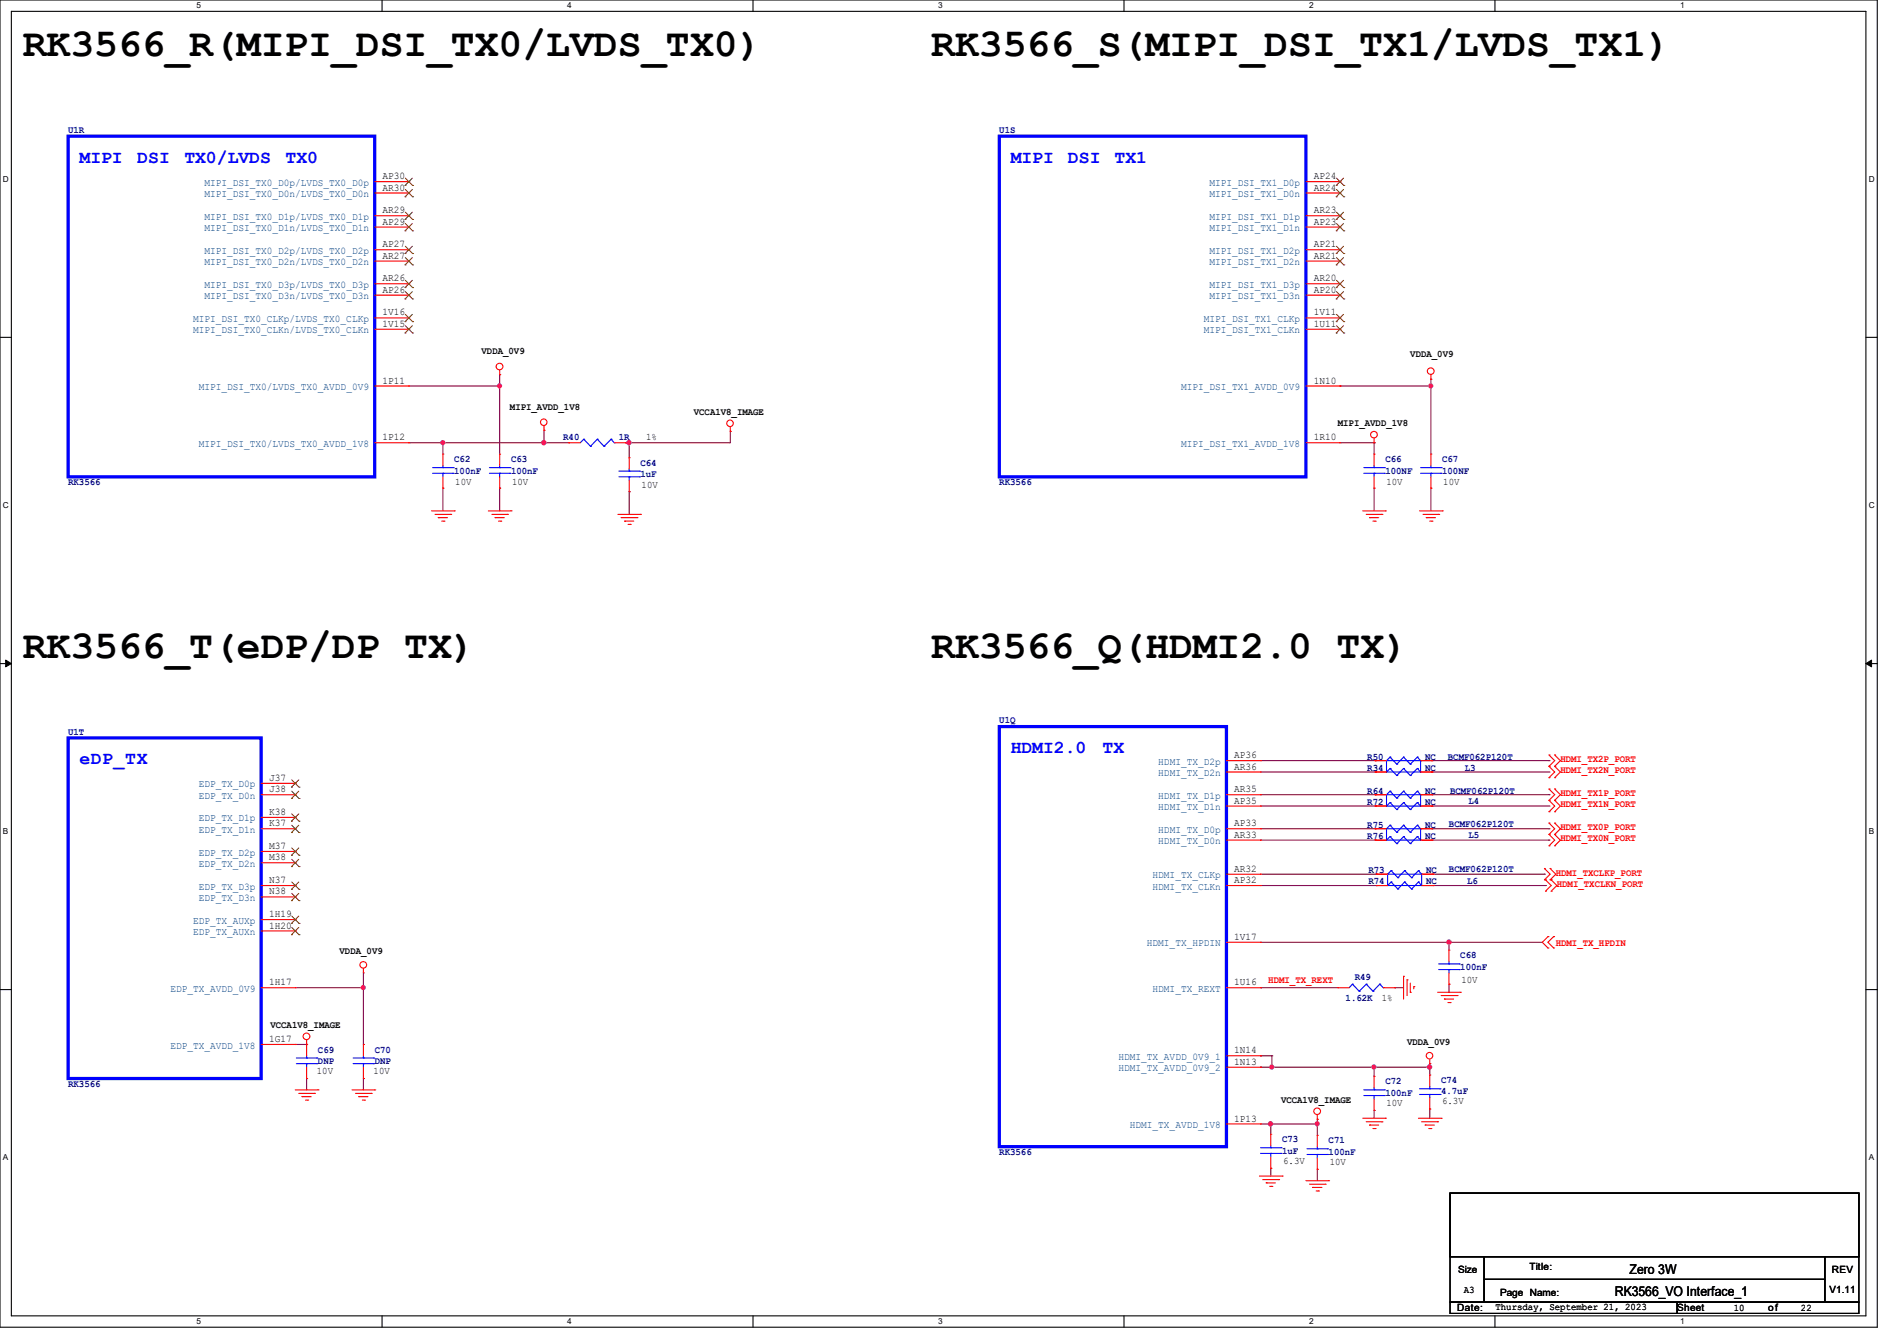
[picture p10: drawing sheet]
<svg xmlns="http://www.w3.org/2000/svg" width="297mm" height="210mm" viewBox="0 0 297 210" stroke-linecap="round" stroke-linejoin="round" font-family="sans-serif">
<path d="M0 0h293.9v207.9h-293.9zM1.8 1.8h290.3v204.3h-290.3z" fill="none" stroke="#000" stroke-width=".17"/>
<g fill="#fff">
<path d="M30.8 .2h.7v1.4h-.7z"/>
<path d="M30.8 206.2h.7v1.4h-.7z"/>
</g>
<path d="M59.8 0v1.8M59.8 206.1v1.8" fill="none" stroke="#000" stroke-width=".17"/>
<g fill="#fff">
<path d="M88.8 .2h.7v1.4h-.7z"/>
<path d="M88.8 206.2h.7v1.4h-.7z"/>
</g>
<path d="M117.9 0v1.8M117.9 206.1v1.8" fill="none" stroke="#000" stroke-width=".17"/>
<g fill="#fff">
<path d="M146.9 .2h.7v1.4h-.7z"/>
<path d="M146.9 206.2h.7v1.4h-.7z"/>
</g>
<path d="M176 0v1.8M176 206.1v1.8" fill="none" stroke="#000" stroke-width=".17"/>
<g fill="#fff">
<path d="M205 .2h.7v1.4h-.7z"/>
<path d="M205 206.2h.7v1.4h-.7z"/>
</g>
<path d="M234.1 0v1.8M234.1 206.1v1.8" fill="none" stroke="#000" stroke-width=".17"/>
<g fill="#fff">
<path d="M263.1 .2h.6v1.4h-.6z"/>
<path d="M263.1 206.2h.6v1.4h-.6z"/>
<path d="M.5 27.3h.9v1.4h-.9z"/>
<path d="M292.6 27.3h.9v1.4h-.9z"/>
<path d="M.5 78.4h.9v1.4h-.9z"/>
<path d="M292.6 78.4h.9v1.4h-.9z"/>
</g>
<path d="M0 52.8h1.8M292.1 52.8h1.8" fill="none" stroke="#000" stroke-width=".17"/>
<g fill="#fff">
<path d="M.5 129.5h.8v1.4h-.8z"/>
<path d="M292.6 129.5h.8v1.4h-.8z"/>
</g>
<path d="M0 103.9h1.8M292.1 103.9h1.8" fill="none" stroke="#000" stroke-width=".17"/>
<path d="M.9 103.4l.9 .5-.9 .5zM292.1 103.9l.9-.5v1z" fill="#000" stroke="#000" stroke-width=".16"/>
<g fill="#fff">
<path d="M.5 180.5h.8v1.4h-.8z"/>
<path d="M292.6 180.5h.8v1.4h-.8z"/>
</g>
<path d="M0 155h1.8M292.1 155h1.8M227 186.9h64v9.9h-64zM227 196.8h5.4v7.1h-5.4zM232.4 196.8h53.3v3.6h-53.3zM285.7 196.8h5.3v7.1h-5.3zM227 203.9h35.6v1.8h-35.6zM232.4 200.4h53.3v3.5h-53.3zM262.6 203.9h28.4v1.8h-28.4z" fill="none" stroke="#000" stroke-width=".17"/>
<g fill="none" stroke="#800040" stroke-width=".17">
<path d="M78.2 58.7h.1M78.2 58.7v12.4M224 59.4h.1M224 59.4v11.7M64 69.3h25.1M64 60.5h14.2M69.3 69.3h.1M69.3 76.5h.1M69.3 69.3v1.8M69.3 76.5v3.5M78.2 60.5h.1M78.2 76.5h.1"/>
<path d="M78.2 76.5v3.5M85.2 69.3h.1M85.2 67.4h.1M85.2 67.4v1.9M98 69.3h.1M98.5 77h.1M98.5 69.3h.1M98.5 69.3v2.4M98.5 77v3.6M114.3 67.6h.1M114.3 67.6v1.7h-16.3M209.8 60.5h.1"/>
<path d="M209.8 69.3h5.3M209.8 60.5h14.2M215.1 69.3h.1M215.1 76.5h.1M215.1 69.3v1.8M215.1 76.5v3.5M224 76.5h.1M224 60.5h.1M224 76.5v3.5M197.4 119.1h17.9M215.3 119.1h.1M224.2 119.1h18.3"/>
<path d="M242.5 119.1h.1M197.4 120.9h17.9M197.4 124.5h17.9M197.4 126.2h17.9M197.4 129.8h17.9M197.4 136.9h18.1M197.4 131.6h17.9M197.4 138.7h18.1M215.3 120.9h.1M215.3 124.5h.1M215.3 126.2h.1M215.3 129.8h.1"/>
<path d="M215.3 131.6h.1M215.5 136.9h.1M215.5 138.7h.1M224.2 120.9h18.3M224.2 124.5h18.3M224.2 126.2h18.3M224.2 129.8h18.3M224.2 131.6h18.3M224.4 136.9h17.4M224.4 138.7h17.6M241.8 136.9h.1M242 138.7h.1"/>
<path d="M242.5 120.9h.1M242.5 126.2h.1M242.5 124.5h.1M242.5 131.6h.1M242.5 129.8h.1M46.2 154.7h10.7M56.9 154.7h.1M56.9 152.4v11.2M197.4 154.7h.1M197.4 147.6h44.1M197.4 154.7h12.1M218.4 154.7h.1"/>
<path d="M218.4 154.7h1.4M226.9 147.6h.1M226.9 154.1h.1M226.9 147.6v1.2M226.9 154.1v1.3M46.2 163.6h1.8M48 168.9h.1M48 163.6h.1M48 168.9v1.8M56.9 168.9h.1M56.9 163.6h.1M56.9 168.9v1.8"/>
<path d="M197.4 165.4h.1M197.4 167.1h.1M197.4 165.4h1.7M197.4 167.1h26.5M197.4 176h8.8M199 176h.1M199 176v1.6M199.1 165.4h.1M199.1 167.1h.1M199.1 165.4v1.7M206.2 176h.1M206.2 175.3h.1"/>
<path d="M206.2 175.3v2.5M215.1 167.1h.1M215.1 173.9h.1M215.1 167.1v1.5M215.1 173.9v1.2M223.9 166.6h.1M223.9 167.1h.1M223.9 173.7h.1M223.9 166.6v1.8M223.9 173.7v1.4M199 183h.1M199 183v1.2"/>
<path d="M206.2 183.1h.1M206.2 183.1v1.8"/>
</g>
<g fill="#f0f" stroke="#f0f" stroke-width=".17">
<circle cx="78.2" cy="60.4" r=".32"/>
<circle cx="69.3" cy="69.3" r=".32"/>
<circle cx="85.1" cy="69.3" r=".34"/>
<circle cx="199.1" cy="167.1" r=".32"/>
<circle cx="206.2" cy="176" r=".32"/>
<circle cx="198.9" cy="176" r=".34"/>
<circle cx="215.1" cy="167.1" r=".32"/>
<circle cx="223.8" cy="167.1" r=".34"/>
<circle cx="226.9" cy="147.6" r=".34"/>
<circle cx="224" cy="60.4" r=".32"/>
<circle cx="98.5" cy="69.3" r=".34"/>
<circle cx="56.9" cy="154.7" r=".32"/>
</g>
<g fill="none" stroke="#f00" stroke-width=".17">
<path d="M58.7 28.4h5.3M58.7 30.2h5.3M58.7 33.8h5.3M58.7 35.6h5.3M58.7 39.1h5.3M64 28.4h.1M64 30.2h.1M64 33.8h.1M64 35.6h.1M64 39.1h.1M204.5 28.4h5.3M204.5 30.2h5.3"/>
<path d="M204.5 33.8h5.3M204.5 35.6h5.3M204.5 39.1h5.3M209.8 28.4h.1M209.8 30.2h.1M209.8 33.8h.1M209.8 35.6h.1M209.8 39.1h.1M58.7 40.9h5.3M58.7 44.4h5.3M58.7 46.2h5.3M58.7 49.8h5.3"/>
<path d="M58.7 51.6h5.3M64 40.9h.1M64 44.4h.1M64 46.2h.1M64 49.8h.1M64 51.6h.1M78.2 58.7h.1M78.2 58v.7M204.5 40.9h5.3M204.5 44.4h5.3M204.5 46.2h5.3M204.5 49.8h5.3"/>
<path d="M204.5 51.6h5.3M209.8 40.9h.1M209.8 44.4h.1M209.8 46.2h.1M209.8 49.8h.1M209.8 51.6h.1M224 59.4h.1M224 58.7v.7M58.7 60.5h5.3M58.7 69.3h5.3M64 60.5h.1M64 69.3h.1"/>
<path d="M69.3 71.1h.1M69.3 76.5h.1M69.3 71.1v1.8M69.3 74.7v1.8M78.2 71.1h.1M78.2 76.5h.1M78.2 71.1v1.8M78.2 74.7v1.8M85.2 67.4h.1M85.2 66.7v.7M89.1 69.3h.1M89.1 69.3h1.7"/>
<path d="M96.2 69.3h1.8M98 69.3h.1M98.5 71.7h.1M98.5 77h.1M98.5 71.7v1.7M98.5 75.2v1.8M114.3 67.6h.1M114.3 66.8v.8M204.5 60.5h5.3M204.5 69.3h5.3M209.8 60.5h.1M209.8 69.3h.1"/>
<path d="M215.1 69.3h.1M215.1 71.1h.1M215.1 76.5h.1M215.1 68.6v.7M215.1 71.1v1.8M215.1 74.7v1.8M224 71.1h.1M224 76.5h.1M224 71.1v1.8M224 74.7v1.8M67.6 80h3.5M68.1 80.6h2.5"/>
<path d="M68.6 81.1h.1M68.6 81.1h1.5M69.2 81.6h.3M69.5 81.6h.1M70.6 80.6h.1M71.1 80h.1M76.5 80h3.5M77 80.6h2.5M77.5 81.1h.1M77.5 81.1h1.5M78.1 81.6h.3M78.4 81.6h.1"/>
<path d="M79.5 80.6h.1M80 80h.1M96.7 80.6h3.6M97.2 81.1h2.5M97.8 81.6h.1M97.8 81.6h1.4M98.3 82.1h.4M98.7 82.1h.1M99.7 81.1h.1M100.3 80.6h.1M213.4 80h3.5M213.9 80.6h2.5"/>
<path d="M214.4 81.1h.1M214.4 81.1h1.5M215 81.6h.3M215.3 81.6h.1M216.4 80.6h.1M216.9 80h.1M222.2 80h3.6M222.8 80.6h2.5M223.3 81.1h.1M223.3 81.1h1.4M223.9 81.6h.3M224.2 81.6h.1"/>
<path d="M225.3 80.6h.1M225.8 80h.1M192 119.1h5.4M197.4 119.1h.1M215.3 119.1h.1M215.3 119.1h1.8M222.4 119.1h1.8M224.2 119.1h.1M242.5 118.2h.1M242.5 118.2l.9 .9-.9 .9M243.4 118.2h.1M243.4 118.2l.9 .9-.9 .9"/>
<path d="M40.9 124.5h5.3M40.9 129.8h5.3M40.9 138.7h5.3M40.9 122.7h5.3M40.9 128h5.3M40.9 133.3h5.3M40.9 135.1h5.3M46.2 122.7h.1M46.2 124.5h.1M46.2 128h.1M46.2 129.8h.1M46.2 133.3h.1"/>
<path d="M46.2 135.1h.1M46.2 138.7h.1M192 120.9h5.4M192 124.5h5.4M192 129.8h5.4M192 126.2h5.4M192 131.6h5.4M192 136.9h5.4M192 138.7h5.4M197.4 120.9h.1M197.4 124.5h.1M197.4 126.2h.1"/>
<path d="M197.4 129.8h.1M197.4 131.6h.1M197.4 136.9h.1M197.4 138.7h.1M215.3 120.9h.1M215.3 124.5h.1M215.3 129.8h.1M215.3 131.6h.1M215.3 126.2h.1M215.3 120.9h1.8M215.3 124.5h1.8M215.3 129.8h1.8"/>
<path d="M215.3 126.2h1.8M215.3 131.6h1.8M215.5 138.7h.1M215.5 136.9h.1M215.5 136.9h1.8M215.5 138.7h1.8M222.4 120.9h1.8M222.4 124.5h1.8M222.4 129.8h1.8M222.4 126.2h1.8M222.4 131.6h1.8M222.6 136.9h1.8"/>
<path d="M222.6 138.7h1.8M224.2 120.9h.1M224.2 124.5h.1M224.2 129.8h.1M224.2 131.6h.1M224.2 126.2h.1M224.4 136.9h.1M224.4 138.7h.1M241.8 137.8h.1M241.8 136h.1M241.8 136l.9 .9-.9 .9M242 139.6h.1"/>
<path d="M242 137.8h.1M242 137.8l.9 .9-.9 .9M242.5 121.8h.1M242.5 120h.1M242.5 127.1h.1M242.5 125.3h.1M242.5 123.6h.1M242.5 132.5h.1M242.5 130.7h.1M242.5 128.9h.1M242.5 120l.9 .9-.9 .9M242.5 125.3l.9 .9-.9 .9"/>
<path d="M242.5 123.6l.9 .9-.9 .8M242.5 130.7l.9 .9-.9 .9M242.5 128.9l.9 .9-.9 .9M242.7 137.8h.1M242.7 136h.1M242.7 136l.9 .9-.9 .9M242.9 139.6h.1M242.9 137.8h.1M242.9 137.8l.9 .9-.9 .9M243.4 121.8h.1M243.4 120h.1M243.4 127.1h.1"/>
<path d="M243.4 125.3h.1M243.4 123.6h.1M243.4 132.5h.1M243.4 130.7h.1M243.4 128.9h.1M243.4 120l.9 .9-.9 .9M243.4 125.3l.9 .9-.9 .9M243.4 123.6l.9 .9-.9 .8M243.4 130.7l.9 .9-.9 .9M243.4 128.9l.9 .9-.9 .9M40.9 154.7h5.3M40.9 140.5h5.3"/>
<path d="M40.9 144h5.3M40.9 145.8h5.3M46.2 140.5h.1M46.2 144h.1M46.2 145.8h.1M46.2 154.7h.1M56.9 152.4h.1M56.9 151.7v.7M192 147.6h5.4M192 154.7h5.4M197.4 147.6h.1M197.4 154.7h.1"/>
<path d="M209.5 154.7h.1M209.5 154.7h1.7M216.6 154.7h1.8M218.4 154.7h.1M219.8 152.9h.1M219.8 152.9v3.6M220.3 153.5h.1M220.3 153.5v2.4M220.8 155.4h.1M220.8 154v1.4M221.4 154.5h.1M221.4 154.5v.4"/>
<path d="M225.1 155.4h3.5M225.6 155.9h2.5M226.1 156.5h.1M226.1 156.5h1.5M226.7 157h.3M226.9 148.8h.1M226.9 154.1h.1M226.9 148.8v1.8M226.9 152.4v1.7M227 157h.1M228.1 155.9h.1M228.6 155.4h.1"/>
<path d="M242.4 146.7h.1M242.4 148.5h.1M242.4 146.7l-.9 .9 .9 .9M243.2 148.5h.1M243.2 146.7h.1M243.2 146.7l-.8 .9 .8 .9M40.9 163.6h5.3M46.2 163.6h.1M46.2 170.7h3.6M46.8 171.2h2.4M47.3 171.7h.1M47.3 171.7h1.4"/>
<path d="M47.8 172.3h.4M48 163.6h.1M48 168.9h.1M48 162.9v2.5M48 167.1v1.8M48.2 172.3h.1M49.2 171.2h.1M49.8 170.7h.1M55.1 170.7h3.6M55.7 171.2h2.4M56.2 171.7h.1M56.2 171.7h1.4"/>
<path d="M56.7 172.3h.4M56.9 163.6h.1M56.9 168.9h.1M56.9 163.6v1.8M56.9 167.1v1.8M57.1 172.3h.1M58.1 171.2h.1M58.7 170.7h.1M192 165.4h5.4M192 167.1h5.4M192 176h5.4M197.4 165.4h.1"/>
<path d="M197.4 167.1h.1M197.4 176h.1M199 177.6h.1M199 177.6v1.8M206.2 175.3h.1M206.2 177.8h.1M206.2 174.6v.7M206.2 177.8v1.8M213.4 175.1h3.5M213.9 175.7h2.5M214.4 176.2h.1M214.4 176.2h1.5"/>
<path d="M215 176.7h.3M215.1 168.6h.1M215.1 173.9h.1M215.1 168.6v1.7M215.1 172.1v1.8M215.3 176.7h.1M216.4 175.7h.1M216.9 175.1h.1M222.1 175.1h3.5M222.6 175.7h2.5M223.1 176.2h.1M223.1 176.2h1.5"/>
<path d="M223.7 176.7h.3M223.9 166.6h.1M223.9 168.4h.1M223.9 173.7h.1M223.9 165.9v.7M223.9 168.4v1.7M223.9 171.9v1.8M224 176.7h.1M225.1 175.7h.1M225.6 175.1h.1M197.2 184.2h3.5M197.7 184.7h2.5"/>
<path d="M198.2 185.3h.1M198.2 185.3h1.5M198.8 185.8h.3M199 183h.1M199 181.2v1.8M199.1 185.8h.1M200.2 184.7h.1M200.7 184.2h.1M204.5 184.9h3.5M205 185.5h2.5M205.5 186h.1M205.5 186h1.5"/>
<path d="M206.1 186.5h.3M206.2 183.1h.1M206.2 181.4v1.7M206.4 186.5h.1M207.5 185.5h.1M208 184.9h.1"/>
<circle cx="78.2" cy="57.4" r=".52"/>
<circle cx="224" cy="58.1" r=".52"/>
<circle cx="85.1" cy="66.1" r=".51"/>
<circle cx="114.3" cy="66.3" r=".51"/>
<circle cx="215.1" cy="68.1" r=".52"/>
<circle cx="56.9" cy="151.1" r=".52"/>
<circle cx="48" cy="162.3" r=".52"/>
<circle cx="206.2" cy="174" r=".52"/>
<circle cx="223.8" cy="165.3" r=".51"/>
</g>
<g fill="none" stroke="#00f" stroke-width=".17">
<path d="M67.7 74.1h3.3M67.7 73.2h3.3M69.3 73.2h.1M69.3 74.1h.1M69.3 72.9v.3M69.3 74.1v.6M71 74.1h.1M71 73.2h.1M76.6 74.1h3.2M76.6 73.2h3.2M78.2 73.2h.1M78.2 74.1h.1"/>
<path d="M78.2 72.9v.3M78.2 74.1v.6M79.8 74.1h.1M79.8 73.2h.1M91.4 68.8h.1M91.4 68.8l-.6 .5M91.4 68.8l1.1 1.1M92.5 69.9h.1M93.5 68.8h.1M93.5 68.8l-1 1.1M93.5 68.8l1.1 1.1M94.6 69.9h.1"/>
<path d="M95.7 68.8h.1M95.7 68.8l-1.1 1.1M95.7 68.8l.5 .5M96.2 69.3h.1M96.9 74.7h3.2M96.9 73.8h3.2M98.5 73.8h.1M98.5 74.7h.1M98.5 73.4v.4M98.5 74.7v.5M100.1 74.7h.1M100.1 73.8h.1"/>
<path d="M213.5 74.1h3.2M213.5 73.2h3.2M215.1 73.2h.1M215.1 74.1h.1M215.1 72.9v.3M215.1 74.1v.6M216.7 74.1h.1M216.7 73.2h.1M222.4 74.1h3.2M222.4 73.2h3.2M224 73.2h.1M224 74.1h.1"/>
<path d="M224 72.9v.3M224 74.1v.6M225.6 74.1h.1M225.6 73.2h.1M217.1 119.1h5.3v1.8h-5.3zM217.6 118.6h.1M217.6 118.6l-.5 .5M217.6 118.6l1.1 1.1M218.7 119.7h.1M219.8 118.6h.1M219.8 118.6l-1.1 1.1M219.8 118.6l1 1.1"/>
<path d="M220.8 119.7h.1M221.9 118.6h.1M221.9 118.6l-1.1 1.1M221.9 118.6l.5 .5M222.4 119.1h.1M217.1 129.8h5.3v1.8h-5.3zM217.1 124.5h5.3v1.7h-5.3zM217.3 136.9h5.3v1.8h-5.3zM217.6 120.4h.1M217.6 123.9h.1M217.6 129.2h.1M217.6 125.7h.1"/>
<path d="M217.6 131h.1M217.6 120.4l-.5 .5M217.6 120.4l1.1 1.1M217.6 123.9l-.5 .6M217.6 123.9l1.1 1.1M217.6 129.2l-.5 .6M217.6 129.2l1.1 1.1M217.6 125.7l-.5 .5M217.6 125.7l1.1 1.1M217.6 131l-.5 .6M217.6 131l1.1 1.1M217.8 136.4h.1"/>
<path d="M217.8 138.1h.1M217.8 136.4l-.5 .5M217.8 136.4l1.1 1.1M217.8 138.1l-.5 .6M217.8 138.1l1.1 1.1M218.7 121.5h.1M218.7 125h.1M218.7 130.3h.1M218.7 126.8h.1M218.7 132.1h.1M218.9 137.5h.1M218.9 139.2h.1"/>
<path d="M219.8 120.4h.1M219.8 123.9h.1M219.8 129.2h.1M219.8 125.7h.1M219.8 131h.1M219.8 120.4l-1.1 1.1M219.8 120.4l1 1.1M219.8 123.9l-1.1 1.1M219.8 123.9l1 1.1M219.8 129.2l-1.1 1.1M219.8 129.2l1 1.1M219.8 125.7l-1.1 1.1"/>
<path d="M219.8 125.7l1 1.1M219.8 131l-1.1 1.1M219.8 131l1 1.1M219.9 136.4h.1M219.9 138.1h.1M219.9 136.4l-1 1.1M219.9 136.4l1.1 1.1M219.9 138.1l-1 1.1M219.9 138.1l1.1 1.1M220.8 121.5h.1M220.8 125h.1M220.8 130.3h.1"/>
<path d="M220.8 126.8h.1M220.8 132.1h.1M221 137.5h.1M221 139.2h.1M221.9 120.4h.1M221.9 123.9h.1M221.9 129.2h.1M221.9 125.7h.1M221.9 131h.1M221.9 120.4l-1.1 1.1M221.9 120.4l.5 .5M221.9 123.9l-1.1 1.1"/>
<path d="M221.9 123.9l.5 .6M221.9 129.2l-1.1 1.1M221.9 129.2l.5 .6M221.9 125.7l-1.1 1.1M221.9 125.7l.5 .5M221.9 131l-1.1 1.1M221.9 131l.5 .6M222.1 136.4h.1M222.1 138.1h.1M222.1 136.4l-1.1 1.1M222.1 136.4l.5 .5M222.1 138.1l-1.1 1.1"/>
<path d="M222.1 138.1l.5 .6M222.4 120.9h.1M222.4 124.5h.1M222.4 129.8h.1M222.4 126.2h.1M222.4 131.6h.1M222.6 136.9h.1M222.6 138.7h.1M211.8 154.1h.1M211.8 154.1l-.6 .6M211.8 154.1l1 1.1M212.8 155.2h.1"/>
<path d="M213.9 154.1h.1M213.9 154.1l-1.1 1.1M213.9 154.1l1.1 1.1M215 155.2h.1M216 154.1h.1M216 154.1l-1 1.1M216 154.1l.6 .6M216.6 154.7h.1M225.3 151.8h3.2M225.3 151h3.2M226.9 151h.1M226.9 151.8h.1"/>
<path d="M226.9 150.6v.4M226.9 151.8v.6M228.5 151.8h.1M228.5 151h.1M46.4 166.6h3.2M46.4 165.7h3.2M48 165.7h.1M48 166.6h.1M48 165.4v.3M48 166.6v.5M49.6 166.6h.1M49.6 165.7h.1"/>
<path d="M55.3 166.6h3.2M55.3 165.7h3.2M56.9 165.7h.1M56.9 166.6h.1M56.9 165.4v.3M56.9 166.6v.5M58.5 166.6h.1M58.5 165.7h.1M197.4 179.7h3.2M199 179.7h.1M199 179.4v.3M200.6 179.7h.1"/>
<path d="M204.6 179.9h3.3M206.2 179.9h.1M206.2 179.6v.3M207.9 179.9h.1M213.5 171.6h3.2M213.5 170.7h3.2M215.1 170.7h.1M215.1 171.6h.1M215.1 170.3v.4M215.1 171.6v.5M216.7 171.6h.1M216.7 170.7h.1"/>
<path d="M222.2 171.4h3.3M222.2 170.5h3.3M223.9 170.5h.1M223.9 171.4h.1M223.9 170.1v.4M223.9 171.4v.5M225.5 171.4h.1M225.5 170.5h.1M197.4 180.6h3.2M199 180.6h.1M199 180.6v.6M200.6 180.6h.1"/>
<path d="M204.6 180.8h3.3M206.2 180.8h.1M206.2 180.8v.6M207.9 180.8h.1"/>
</g>
<path d="M10.7 21.3h48v53.4h-48zM156.5 21.3h48v53.4h-48zM10.7 115.6h30.2v53.3h-30.2zM156.5 113.8h35.5v65.8h-35.5z" fill="none" stroke="#00f" stroke-width=".51"/>
<g fill="none" stroke="#804000" stroke-width=".16">
<path d="M63.4 29h.1M63.4 30.8h.1M63.4 34.4h.1M63.4 36.2h.1M63.4 39.7h.1M63.5 27.9l1.1 1.1M63.5 29.7l1.1 1.1M63.5 33.2l1.1 1.2M63.5 35l1.1 1.2M63.5 38.6l1.1 1.1M64.6 27.9l-1.2 1.1M64.6 29.7l-1.2 1.1"/>
<path d="M64.6 33.2l-1.2 1.2M64.6 35l-1.2 1.2M64.6 38.6l-1.2 1.1M64.6 29h.1M64.6 30.8h.1M64.6 34.4h.1M64.6 36.2h.1M64.6 39.7h.1M209.2 29h.1M209.2 30.8h.1M209.2 34.4h.1M209.2 36.2h.1"/>
<path d="M209.2 39.7h.1M209.3 27.9l1.1 1.1M209.3 29.7l1.1 1.1M209.3 33.2l1.1 1.2M209.3 35l1.1 1.2M209.3 38.6l1.1 1.1M210.4 27.9l-1.2 1.1M210.4 29.7l-1.2 1.1M210.4 33.2l-1.2 1.2M210.4 35l-1.2 1.2M210.4 38.6l-1.2 1.1M210.4 29h.1"/>
<path d="M210.4 30.8h.1M210.4 34.4h.1M210.4 36.2h.1M210.4 39.7h.1M63.4 41.5h.1M63.4 45h.1M63.4 46.8h.1M63.4 50.4h.1M63.4 52.2h.1M63.5 40.3l1.1 1.2M63.5 43.9l1.1 1.1M63.5 45.7l1.1 1.1"/>
<path d="M63.5 49.2l1.1 1.2M63.5 51l1.1 1.2M64.6 40.3l-1.2 1.2M64.6 43.9l-1.2 1.1M64.6 45.7l-1.2 1.1M64.6 49.2l-1.2 1.2M64.6 51l-1.2 1.2M64.6 41.5h.1M64.6 45h.1M64.6 46.8h.1M64.6 50.4h.1M64.6 52.2h.1"/>
<path d="M209.2 41.5h.1M209.2 45h.1M209.2 46.8h.1M209.2 50.4h.1M209.2 52.2h.1M209.3 40.3l1.1 1.2M209.3 43.9l1.1 1.1M209.3 45.7l1.1 1.1M209.3 49.2l1.1 1.2M209.3 51l1.1 1.2M210.4 40.3l-1.2 1.2M210.4 43.9l-1.2 1.1"/>
<path d="M210.4 45.7l-1.2 1.1M210.4 49.2l-1.2 1.2M210.4 51l-1.2 1.2M210.4 41.5h.1M210.4 45h.1M210.4 46.8h.1M210.4 50.4h.1M210.4 52.2h.1M45.6 123.3h.1M45.6 125.1h.1M45.6 128.6h.1M45.6 130.4h.1"/>
<path d="M45.6 133.9h.1M45.6 135.7h.1M45.6 139.3h.1M45.7 122.1l1.1 1.2M45.7 123.9l1.1 1.2M45.7 127.5l1.1 1.1M45.7 129.2l1.1 1.2M45.7 132.8l1.1 1.1M45.7 134.6l1.1 1.1M45.7 138.1l1.1 1.2M45.7 139.9l1.1 1.2M46.8 122.1l-1.2 1.2"/>
<path d="M46.8 123.9l-1.2 1.2M46.8 127.5l-1.2 1.1M46.8 129.2l-1.2 1.2M46.8 132.8l-1.2 1.1M46.8 134.6l-1.2 1.1M46.8 138.1l-1.2 1.2M46.8 139.9l-1.2 1.2M46.8 123.3h.1M46.8 125.1h.1M46.8 128.6h.1M46.8 130.4h.1M46.8 133.9h.1"/>
<path d="M46.8 135.7h.1M46.8 139.3h.1M45.6 141.1h.1M45.6 144.6h.1M45.6 146.4h.1M45.7 143.5l1.1 1.1M45.7 145.2l1.1 1.2M46.8 143.5l-1.2 1.1M46.8 145.2l-1.2 1.2M46.8 141.1h.1M46.8 144.6h.1M46.8 146.4h.1"/>
</g>
<g font-size="6.2">
<text x="3.6" y="8.8">RK3566_R(MIPI_DSI_TX0/LVDS_TX0)</text>
<text x="145.8" y="8.8">RK3566_S(MIPI_DSI_TX1/LVDS_TX1)</text>
<text x="3.6" y="103">RK3566_T(eDP/DP TX)</text>
<text x="145.8" y="103">RK3566_Q(HDMI2.0 TX)</text>
</g>
<g font-size="2.8" fill="#00f">
<text x="12.4" y="25.5">MIPI</text>
<text x="21.5" y="25.5">DSI</text>
<text x="28.9" y="25.5">TX0/LVDS</text>
<text x="44.7" y="25.5">TX0</text>
<text x="158.2" y="25.5">MIPI</text>
<text x="167.2" y="25.5">DSI</text>
<text x="174.5" y="25.5">TX1</text>
<text x="12.4" y="119.7">eDP_TX</text>
<text x="158.2" y="117.9">HDMI2.0</text>
<text x="172.6" y="117.9">TX</text>
</g>
<g font-size="2.1">
<text x="252.8" y="203">RK3566_VO Interface_1</text>
<text x="255.1" y="199.5">Zero 3W</text>
</g>
<g font-size="1.6" fill="#000080">
<text x="10.7" y="20.8">U1R</text>
<text x="156.5" y="20.8">U1S</text>
<text x="88.2" y="68.8">R40</text>
<text x="96.9" y="68.8">1R</text>
<text x="10.7" y="75.9">RK3566</text>
<text x="71.1" y="72.4">C62</text>
<text x="71.1" y="74.2">100nF</text>
<text x="80" y="72.4">C63</text>
<text x="80" y="74.2">100nF</text>
<text x="100.3" y="72.9">C64</text>
<text x="100.3" y="74.7">1uF</text>
<text x="156.5" y="75.9">RK3566</text>
<text x="216.9" y="72.4">C66</text>
<text x="216.9" y="74.2">100NF</text>
<text x="225.8" y="72.4">C67</text>
<text x="225.8" y="74.2">100NF</text>
<text x="156.5" y="113.3">U1Q</text>
<text x="10.7" y="115.1">U1T</text>
<text x="214.1" y="119">R50</text>
<text x="223.1" y="119">NC</text>
<text x="226.7" y="119">BCMF062P120T</text>
<text x="214.1" y="120.7">R34</text>
<text x="214.1" y="124.3">R64</text>
<text x="223.1" y="120.7">NC</text>
<text x="223.1" y="124.3">NC</text>
<text x="227" y="124.3">BCMF062P120T</text>
<text x="229.4" y="120.7">L3</text>
<text x="229.9" y="125.9">L4</text>
<text x="214.1" y="129.6">R75</text>
<text x="214.1" y="126.1">R72</text>
<text x="214.1" y="131.4">R76</text>
<text x="223.1" y="129.6">NC</text>
<text x="223.1" y="126.1">NC</text>
<text x="223.1" y="131.4">NC</text>
<text x="226.9" y="129.5">BCMF062P120T</text>
<text x="229.9" y="131.2">L5</text>
<text x="214.2" y="136.7">R73</text>
<text x="223.3" y="136.7">NC</text>
<text x="226.9" y="136.6">BCMF062P120T</text>
<text x="214.2" y="138.5">R74</text>
<text x="223.3" y="138.5">NC</text>
<text x="229.7" y="138.5">L6</text>
<text x="212.1" y="153.5">R49</text>
<text x="228.6" y="150.1">C68</text>
<text x="228.6" y="151.8">100nF</text>
<text x="210.7" y="156.8">1.62K</text>
<text x="49.8" y="164.8">C69</text>
<text x="49.8" y="166.6">DNP</text>
<text x="58.7" y="164.8">C70</text>
<text x="58.7" y="166.6">DNP</text>
<text x="10.7" y="170.2">RK3566</text>
<text x="216.9" y="169.8">C72</text>
<text x="216.9" y="171.6">100nF</text>
<text x="225.6" y="169.6">C74</text>
<text x="225.6" y="171.4">4.7uF</text>
<text x="200.7" y="178.9">C73</text>
<text x="208" y="179.1">C71</text>
<text x="156.5" y="180.8">RK3566</text>
<text x="200.7" y="180.7">1uF</text>
<text x="208" y="180.8">100nF</text>
</g>
<g font-size="1.6" fill="#004080">
<text x="32" y="29.1">MIPI_DSI_TX0_D0p/LVDS_TX0_D0p</text>
<text x="189.4" y="29.1">MIPI_DSI_TX1_D0p</text>
<text x="32" y="30.9">MIPI_DSI_TX0_D0n/LVDS_TX0_D0n</text>
<text x="32" y="34.4">MIPI_DSI_TX0_D1p/LVDS_TX0_D1p</text>
<text x="189.4" y="30.9">MIPI_DSI_TX1_D0n</text>
<text x="189.4" y="34.4">MIPI_DSI_TX1_D1p</text>
<text x="32" y="36.2">MIPI_DSI_TX0_D1n/LVDS_TX0_D1n</text>
<text x="32" y="39.8">MIPI_DSI_TX0_D2p/LVDS_TX0_D2p</text>
<text x="32" y="41.5">MIPI_DSI_TX0_D2n/LVDS_TX0_D2n</text>
<text x="189.4" y="36.2">MIPI_DSI_TX1_D1n</text>
<text x="189.4" y="39.8">MIPI_DSI_TX1_D2p</text>
<text x="189.4" y="41.5">MIPI_DSI_TX1_D2n</text>
<text x="32" y="45.1">MIPI_DSI_TX0_D3p/LVDS_TX0_D3p</text>
<text x="32" y="46.9">MIPI_DSI_TX0_D3n/LVDS_TX0_D3n</text>
<text x="189.4" y="45.1">MIPI_DSI_TX1_D3p</text>
<text x="189.4" y="46.9">MIPI_DSI_TX1_D3n</text>
<text x="30.2" y="50.4">MIPI_DSI_TX0_CLKp/LVDS_TX0_CLKp</text>
<text x="30.2" y="52.2">MIPI_DSI_TX0_CLKn/LVDS_TX0_CLKn</text>
<text x="188.5" y="50.4">MIPI_DSI_TX1_CLKp</text>
<text x="188.5" y="52.2">MIPI_DSI_TX1_CLKn</text>
<text x="31.1" y="61.1">MIPI_DSI_TX0/LVDS_TX0_AVDD_0V9</text>
<text x="184.9" y="61.1">MIPI_DSI_TX1_AVDD_0V9</text>
<text x="31.1" y="70">MIPI_DSI_TX0/LVDS_TX0_AVDD_1V8</text>
<text x="184.9" y="70">MIPI_DSI_TX1_AVDD_1V8</text>
<text x="181.4" y="119.8">HDMI_TX_D2p</text>
<text x="31.1" y="123.3">EDP_TX_D0p</text>
<text x="31.1" y="125.1">EDP_TX_D0n</text>
<text x="181.4" y="121.5">HDMI_TX_D2n</text>
<text x="181.4" y="125.1">HDMI_TX_D1p</text>
<text x="31.1" y="128.7">EDP_TX_D1p</text>
<text x="31.1" y="130.4">EDP_TX_D1n</text>
<text x="181.4" y="126.9">HDMI_TX_D1n</text>
<text x="181.4" y="130.4">HDMI_TX_D0p</text>
<text x="31.1" y="134">EDP_TX_D2p</text>
<text x="31.1" y="135.8">EDP_TX_D2n</text>
<text x="180.5" y="137.5">HDMI_TX_CLKp</text>
<text x="181.4" y="132.2">HDMI_TX_D0n</text>
<text x="31.1" y="139.3">EDP_TX_D3p</text>
<text x="31.1" y="141.1">EDP_TX_D3n</text>
<text x="180.5" y="139.3">HDMI_TX_CLKn</text>
<text x="30.2" y="144.7">EDP_TX_AUXp</text>
<text x="30.2" y="146.4">EDP_TX_AUXn</text>
<text x="179.6" y="148.2">HDMI_TX_HPDIN</text>
<text x="26.7" y="155.3">EDP_TX_AVDD_0V9</text>
<text x="180.5" y="155.3">HDMI_TX_REXT</text>
<text x="26.7" y="164.2">EDP_TX_AVDD_1V8</text>
<text x="175.1" y="166">HDMI_TX_AVDD_0V9_1</text>
<text x="175.1" y="167.8">HDMI_TX_AVDD_0V9_2</text>
<text x="176.9" y="176.7">HDMI_TX_AVDD_1V8</text>
</g>
<g font-size="1.6">
<text x="59.9" y="28.1">AP30</text>
<text x="59.9" y="29.8">AR30</text>
<text x="205.7" y="28.1">AP24</text>
<text x="205.7" y="29.8">AR24</text>
<text x="59.9" y="33.4">AR29</text>
<text x="59.9" y="35.2">AP29</text>
<text x="205.7" y="33.4">AR23</text>
<text x="205.7" y="35.2">AP23</text>
<text x="59.9" y="38.7">AP27</text>
<text x="59.9" y="40.5">AR27</text>
<text x="205.7" y="38.7">AP21</text>
<text x="205.7" y="40.5">AR21</text>
<text x="59.9" y="44.1">AR26</text>
<text x="59.9" y="45.8">AP26</text>
<text x="205.7" y="44.1">AR20</text>
<text x="205.7" y="45.8">AP20</text>
<text x="59.9" y="49.4">1V16</text>
<text x="59.9" y="51.2">1V15</text>
<text x="205.7" y="49.4">1V11</text>
<text x="205.7" y="51.2">1U11</text>
<text x="75.4" y="55.5">VDDA_0V9</text>
<text x="220.8" y="55.8">VDDA_0V9</text>
<text x="59.9" y="60.1">1P11</text>
<text x="79.8" y="64.2">MIPI_AVDD_1V8</text>
<text x="108.6" y="64.9">VCCA1V8_IMAGE</text>
<text x="205.7" y="60.1">1N10</text>
<text x="59.9" y="69">1P12</text>
<text x="101.2" y="69">1%</text>
<text x="205.7" y="69">1R10</text>
<text x="209.5" y="66.7">MIPI_AVDD_1V8</text>
<text x="71.3" y="75.9">10V</text>
<text x="80.2" y="75.9">10V</text>
<text x="100.5" y="76.5">10V</text>
<text x="217.1" y="75.9">10V</text>
<text x="226" y="75.9">10V</text>
<text x="193.3" y="118.7">AP36</text>
<text x="42.1" y="122.3">J37</text>
<text x="42.1" y="124.1">J38</text>
<text x="193.3" y="120.5">AR36</text>
<text x="193.3" y="124.1">AR35</text>
<text x="193.3" y="125.9">AP35</text>
<text x="42.1" y="127.6">K38</text>
<text x="42.1" y="129.4">K37</text>
<text x="193.3" y="129.4">AP33</text>
<text x="193.3" y="131.2">AR33</text>
<text x="42.1" y="133">M37</text>
<text x="42.1" y="134.7">M38</text>
<text x="193.3" y="136.5">AR32</text>
<text x="42.1" y="138.3">N37</text>
<text x="42.1" y="140.1">N38</text>
<text x="42.1" y="143.6">1H19</text>
<text x="193.3" y="138.3">AP32</text>
<text x="42.1" y="145.4">1H20</text>
<text x="53.2" y="149.4">VDDA_0V9</text>
<text x="193.3" y="147.2">1V17</text>
<text x="42.1" y="154.3">1H17</text>
<text x="193.3" y="154.3">1U16</text>
<text x="228.8" y="154">10V</text>
<text x="42.3" y="160.9">VCCA1V8_IMAGE</text>
<text x="216.4" y="156.8">1%</text>
<text x="42.1" y="163.2">1G17</text>
<text x="193.3" y="165">1N14</text>
<text x="193.3" y="166.8">1N13</text>
<text x="220.3" y="163.6">VDDA_0V9</text>
<text x="49.6" y="168.2">10V</text>
<text x="58.5" y="168.2">10V</text>
<text x="200.6" y="172.7">VCCA1V8_IMAGE</text>
<text x="217.1" y="173.1">10V</text>
<text x="225.8" y="173">6.3V</text>
<text x="193.3" y="175.6">1P13</text>
<text x="200.9" y="182.2">6.3V</text>
<text x="208.2" y="182.4">10V</text>
<text x="228.3" y="199.3">Size</text>
<text x="229.2" y="202.5">A3</text>
<text x="234.9" y="202.9">Page Name:</text>
<text x="239.5" y="199">Title:</text>
<text x="286.4" y="202.5">V1.11</text>
<text x="286.8" y="199.3">REV</text>
<text x="228.1" y="205.4">Date:</text>
<text x="234.1" y="205.1">Thursday, September 21, 2023</text>
<text x="262.6" y="205.4">Sheet</text>
<text x="271.5" y="205.4">10</text>
<text x="276.8" y="205.4">o f</text>
<text x="282" y="205.4">22</text>
</g>
<g font-size="1.6" fill="#f00">
<text x="244.3" y="119.3">HDMI_TX2P_PORT</text>
<text x="244.3" y="121.1">HDMI_TX2N_PORT</text>
<text x="244.3" y="124.7">HDMI_TX1P_PORT</text>
<text x="244.3" y="126.4">HDMI_TX1N_PORT</text>
<text x="244.3" y="131.8">HDMI_TX0N_PORT</text>
<text x="244.3" y="130">HDMI_TX0P_PORT</text>
<text x="243.6" y="137.1">HDMI_TXCLKP_PORT</text>
<text x="243.7" y="138.9">HDMI_TXCLKN_PORT</text>
<text x="243.6" y="148.1">HDMI_TX_HPDIN</text>
<text x="198.6" y="153.9">HDMI_TX_REXT</text>
</g>
<g font-size="1.3">
<text x="30.8" y="1.3">5</text>
<text x="88.8" y="1.3">4</text>
<text x="146.9" y="1.3">3</text>
<text x="205" y="1.3">2</text>
<text x="263.1" y="1.3">1</text>
<text x=".5" y="28.4">D</text>
<text x="292.6" y="28.4">D</text>
<text x=".5" y="79.5">C</text>
<text x="292.6" y="79.5">C</text>
<text x=".5" y="130.6">B</text>
<text x="292.6" y="130.6">B</text>
<text x=".5" y="181.7">A</text>
<text x="292.6" y="181.7">A</text>
<text x="30.8" y="207.4">5</text>
<text x="88.8" y="207.4">4</text>
<text x="146.9" y="207.4">3</text>
<text x="205" y="207.4">2</text>
<text x="263.1" y="207.4">1</text>
</g>
</svg>
